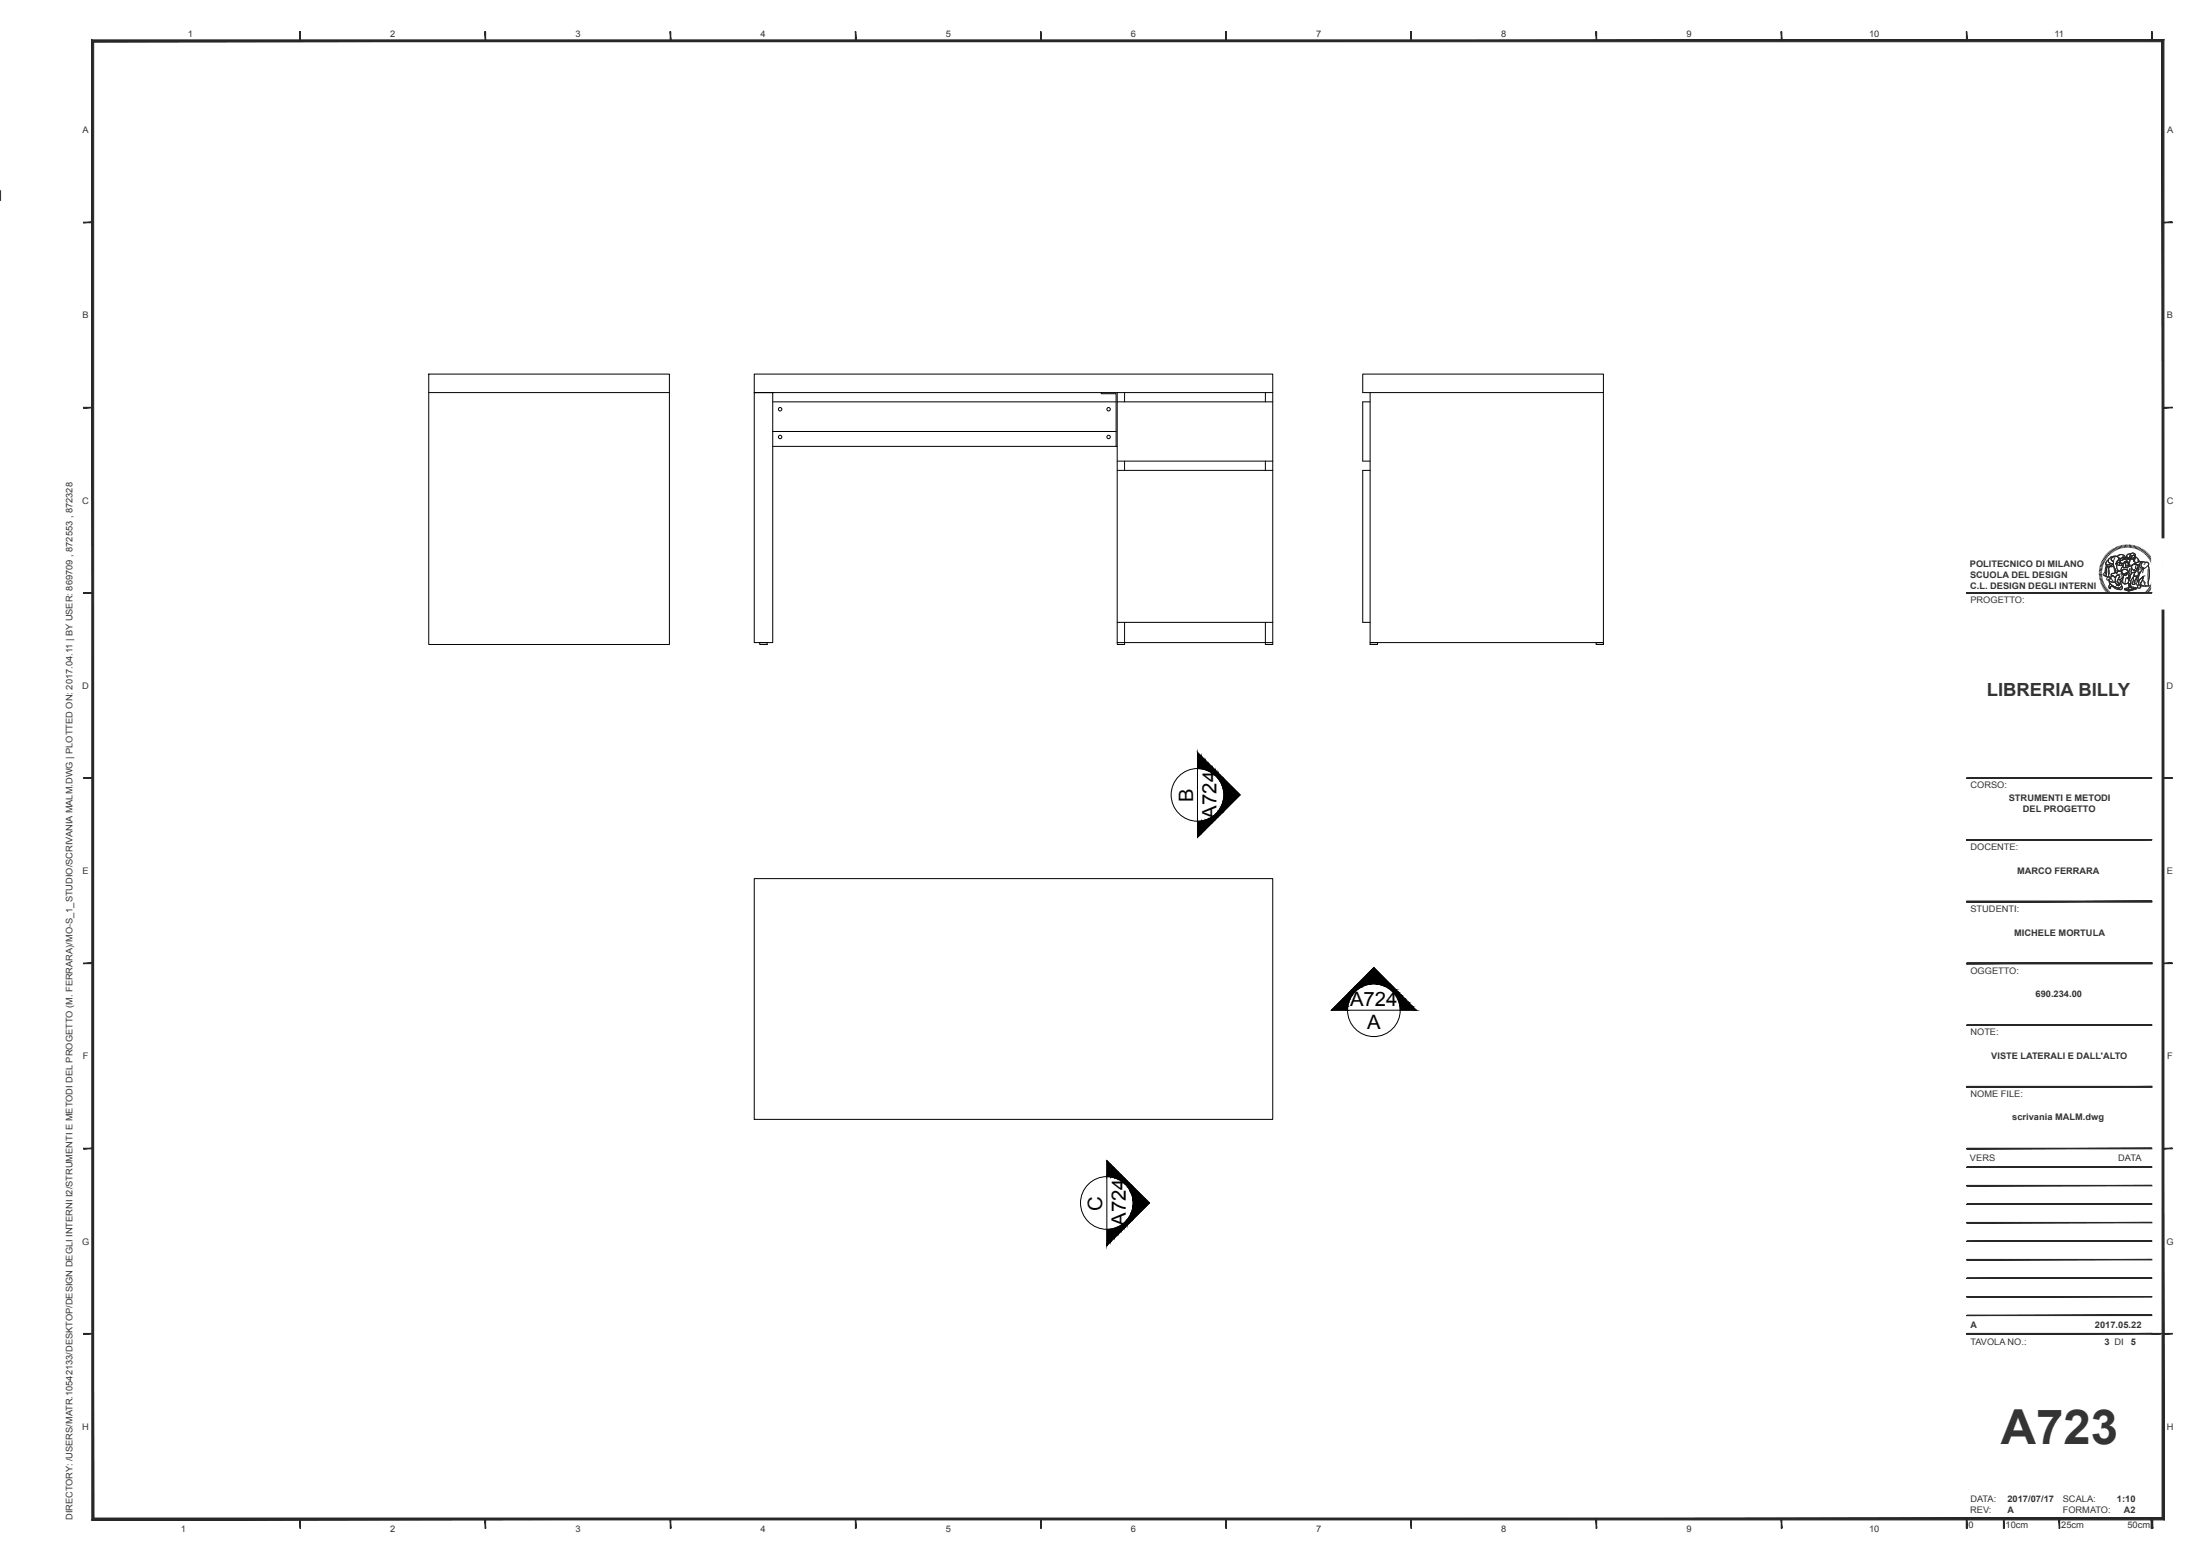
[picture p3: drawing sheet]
<svg xmlns="http://www.w3.org/2000/svg" width="594mm" height="420mm" viewBox="0 0 594 420" stroke-linecap="round" stroke-linejoin="round" font-family="sans-serif">
<g fill="none" stroke="#000" stroke-width=".27">
<path d="M115.8 101h64.9v73h-64.9zM115.8 106h64.9M203.6 101h140v5h-140v67.5h5v-67.5h-5zM208.6 108.5h92.7M208.6 116.5h92.7M297.3 106v.3h4v14.2M301.6 106v68h2v-6M301.6 108.5h42M303.6 106v2.5M341.7 106v2.5M343.6 106v68h-1.9v-6M369.9 106v67.5h63v-72.5h-65v5h65"/>
<path d="M369.9 108.5h-2v16h2M208.6 120.5h93M301.6 124.5h42M301.6 127h42M303.6 124.5v2.5M341.7 124.5v2.5M369.9 127h-2v41h2M205.1 173.5h2v.5h-2zM301.6 168h42M301.6 173.5h42M369.9 173.5h2v.5h-2zM430.9 173.5h2v.5h-2z"/>
<path d="M323.3 203.1l11.5 11.5-11.5 11.4zM203.6 237.2h140v64.9h-140zM370.9 261.2l11.5 11.5h-22.9zM298.9 313.3l11.5 11.4-11.5 11.5z"/>
<circle cx="210.6" cy="110.5" r=".47"/>
<circle cx="210.6" cy="118" r=".47"/>
<circle cx="299.3" cy="118" r=".47"/>
<circle cx="299.3" cy="110.5" r=".47"/>
<circle cx="323.3" cy="214.6" r="7.1"/>
<circle cx="370.9" cy="272.7" r="7.1"/>
<circle cx="298.9" cy="324.7" r="7.1"/>
</g>
<g fill="#000" stroke="#000" stroke-width=".27">
<path d="M323.3 203.1l1.1 4.4-1.1-.1zM323.3 203.1l1.1 1.1v3.3zM324.4 204.2l1 3.6-1-.3zM324.4 204.2l1 1v2.6zM325.4 205.2l1 3-1-.4zM325.4 205.2l1 1v2zM326.4 206.2l.9 2.5-.9-.5zM326.4 206.2l.9 .9v1.6zM327.3 207.1l.9 2.2-.9-.6zM327.3 207.1l.9 .9v1.3zM328.2 208l.7 2.1-.7-.8zM328.2 208l.7 .7v1.4z"/>
<path d="M328.9 208.7l.6 2.3-.6-.9zM328.9 208.7l.6 .6v1.7zM328.9 219l.6 .9-.6 .6zM329.5 218.2v1.7l-.6-.9zM329.5 209.3l.5 2.7-.5-1zM329.5 209.3l.5 .4v2.3zM329.5 218.2l.5 1.2-.5 .5zM330 217.2v2.2l-.5-1.2zM330 209.7l.3 3.3-.3-1zM330 209.7l.3 .3v3zM330 217.2l.3 1.9-.3 .3zM330.3 216.2v2.9l-.3-1.9z"/>
<path d="M330.3 210l.1 4zM330.3 216.2v2.9zM330.4 215.1v3.9zM330.4 210.2l4.4 4.4-4.4 4.4zM323.3 221.7l1.1 3.3-1.1 1zM323.3 221.7l1.1-.1v3.4zM324.4 221.6l1 2.3-1 1.1zM324.4 221.6l1-.2v2.5zM325.4 221.4l1 1.5-1 1zM325.4 221.4l1-.4v1.9zM326.4 221l.9 1-.9 .9zM326.4 221l.9-.5v1.5z"/>
<path d="M327.3 220.5l.9 .7-.9 .8zM327.3 220.5l.9-.7v1.4zM328.2 219.8l.7 .7-.7 .7zM328.9 219v1.5l-.7-.7zM360.5 271.6l3.3 1.1h-4.3zM360.5 271.6h3.4l-.1 1.1zM361.6 270.6l2.3 1h-3.4zM361.6 270.6h2.5l-.2 1zM361.6 270.6l1-1 1.5 1zM362.6 269.6h1.9l-.4 1zM363.5 268.7l1 .9h-1.9zM363.5 268.7h1.6l-.6 .9z"/>
<path d="M364.3 267.8l.8 .9h-1.6zM364.3 267.8h1.4l-.6 .9zM365 267.1l.7 .7h-1.4zM365 267.1h1.5l-.8 .7zM365.6 266.5l.9 .6h-1.5zM365.6 266.5h1.8l-.9 .6zM366.1 266l1.3 .5h-1.8zM366.1 266h2.2l-.9 .5zM366.1 266l.3-.3 1.9 .3zM366.4 265.7h2.9l-1 .3zM366.5 265.6l2.8 .1h-2.9zM366.5 265.6h3.9l-1.1 .1z"/>
<path d="M370.9 261.2l4.4 4.4h-8.8zM371.5 265.6l4 .1zM371.5 265.6h3.8l.2 .1zM372.5 265.7l3.3 .3h-2.3zM372.5 265.7h3l.3 .3zM373.5 266l2.7 .5h-1.7zM373.5 266h2.3l.4 .5zM374.5 266.5l2.3 .6h-1.4zM374.5 266.5h1.7l.6 .6zM375.4 267.1l2.1 .7h-1.3zM375.4 267.1h1.4l.7 .7zM376.2 267.8l2.2 .9h-1.6z"/>
<path d="M376.2 267.8h1.3l.9 .9zM376.8 268.7l2.5 .9h-1.9zM376.8 268.7h1.6l.9 .9zM377.4 269.6l2.9 1h-2.5zM377.4 269.6h1.9l1 1zM377.8 270.6l3.5 1h-3.3zM377.8 270.6h2.5l1 1zM378 271.6l4.4 1.1h-4.3zM378 271.6h3.3l1.1 1.1zM298.9 313.3l1 1-1 3.3zM299.9 314.3v3.4l-1-.1zM299.9 314.3l1 1.1-1 2.3z"/>
<path d="M300.9 315.4v2.5l-1-.2zM300.9 315.4l1 1-1 1.5zM301.9 316.4v1.9l-1-.4zM301.9 316.4l.9 .9-.9 1zM302.8 317.3v1.5l-.9-.5zM302.8 317.3l.9 .8-.9 .7zM302.8 318.8l.9-.7v1.4zM303.7 318.1l.7 .7-.7 .7zM303.7 319.5l.7-.7v1.5zM304.4 318.8l.6 .6-.6 .9zM305 319.4v1.8l-.6-.9zM305 319.4l.5 .5-.5 1.3z"/>
<path d="M305.5 319.9v2.2l-.5-.9zM298.9 331.9l1-.1-1 4.4zM299.9 331.8v3.3l-1 1.1zM299.9 331.8l1-.3-1 3.6zM300.9 331.5v2.6l-1 1zM300.9 331.5l1-.4-1 3zM301.9 331.1v2l-1 1zM301.9 331.1l.9-.5-.9 2.5zM302.8 330.6v1.6l-.9 .9zM302.8 330.6l.9-.6-.9 2.2zM303.7 330v1.4l-.9 .8zM304.4 329.2l-.7 2.2v-1.4z"/>
<path d="M304.4 329.2v1.4l-.7 .8zM305 328.3l-.6 2.3v-1.4zM305 328.3v1.7l-.6 .6zM305.5 327.3l-.5 2.7v-1.7zM305.5 327.3v2.3l-.5 .4zM305.8 326.3l-.3 3.3v-2.3zM305.8 326.3v3l-.3 .3zM305.5 319.9l.3 .3-.3 1.9zM305.8 320.2v2.9l-.3-1zM305.9 325.3l-.1 4zM305.8 320.2v2.9zM305.9 320.3v3.9z"/>
<path d="M305.9 320.3l4.5 4.4-4.5 4.4z"/>
</g>
<g fill="#272727" stroke="#272727" stroke-width=".27">
<path d="M430.9 8.5l.2 2.5v-2.5zM430.9 8.5l.2 2.5h-.2z"/>
<path d="M24.8 410.3l559-.5h-558.5zM24.8 410.3l559-.5 .5 .5z"/>
<path d="M583.8 11.3v398.5l.5 .5zM583.8 11.3l.5-.5v399.5z"/>
<path d="M25.3 11.3h558.5l.5-.5zM24.8 10.8h559.5l-559 .5z"/>
<path d="M24.8 10.8l.5 399v-398.5zM24.8 10.8l.5 399-.5 .5z"/>
<path d="M380.9 8.5l.2 2.5v-2.5zM380.9 8.5l.2 2.5h-.2z"/>
<path d="M480.9 8.5l.2 2.5v-2.5zM480.9 8.5l.2 2.5h-.2z"/>
<path d="M530.9 8.5l.2 2.5v-2.5zM530.9 8.5l.2 2.5h-.2z"/>
<path d="M22.5 110.1h2.5v-.1zM22.5 110h2.5l-2.5 .1z"/>
<path d="M22.5 60.1h2.5v-.1zM22.5 60h2.5l-2.5 .1z"/>
<path d="M22.5 210.1h2.5v-.2zM22.5 209.9h2.5l-2.5 .2z"/>
<path d="M22.5 260.1h2.5v-.2zM22.5 259.9h2.5l-2.5 .2z"/>
<path d="M22.5 310.1h2.5v-.2zM22.5 309.9h2.5l-2.5 .2z"/>
<path d="M22.5 360.1h2.5v-.2zM22.5 359.9h2.5l-2.5 .2z"/>
<path d="M22.5 160.1h2.5v-.2zM22.5 159.9h2.5l-2.5 .2z"/>
<path d="M330.9 8.5l.2 2.5v-2.5zM330.9 8.5l.2 2.5h-.2z"/>
<path d="M280.9 8.5l.2 2.5v-2.5zM280.9 8.5l.2 2.5h-.2z"/>
<path d="M230.9 8.5l.2 2.5v-2.5zM230.9 8.5l.2 2.5h-.2z"/>
<path d="M181 8.5l.1 2.5v-2.5zM181 8.5l.1 2.5h-.1z"/>
<path d="M131 8.5l.1 2.5v-2.5zM131 8.5l.1 2.5h-.1z"/>
<path d="M81 8.5l.1 2.5v-2.5zM81 8.5l.1 2.5h-.1z"/>
<path d="M.1 51.5v2.5zM.1 51.5v2.5z"/>
<path d="M430.9 410l.2 2.5v-2.5zM430.9 410l.2 2.5h-.2z"/>
<path d="M380.9 410l.2 2.5v-2.5zM380.9 410l.2 2.5h-.2z"/>
<path d="M480.9 410l.2 2.5v-2.5zM480.9 410l.2 2.5h-.2z"/>
<path d="M530.9 410l.2 2.5v-2.5zM530.9 410l.2 2.5h-.2z"/>
<path d="M330.9 410l.2 2.5v-2.5zM330.9 410l.2 2.5h-.2z"/>
<path d="M280.9 410l.2 2.5v-2.5zM280.9 410l.2 2.5h-.2z"/>
<path d="M230.9 410l.2 2.5v-2.5zM230.9 410l.2 2.5h-.2z"/>
<path d="M181 410l.1 2.5v-2.5zM181 410l.1 2.5h-.1z"/>
<path d="M131 410l.1 2.5v-2.5zM131 410l.1 2.5h-.1z"/>
<path d="M81 410l.1 2.5v-2.5zM81 410l.1 2.5h-.1z"/>
<path d="M580.9 8.5l.2 2.5v-2.5zM580.9 8.5l.2 2.5h-.2z"/>
<path d="M580.9 410l.2 2.5v-2.5zM580.9 410l.2 2.5h-.2z"/>
<path d="M584 110v.1l2.5-.1zM584 110.1l2.5-.1v.1z"/>
<path d="M584 60v.1l2.5-.1zM584 60.1l2.5-.1v.1z"/>
<path d="M584 209.9v.2l2.5-.2zM584 210.1l2.5-.2v.2z"/>
<path d="M584 259.9v.2l2.5-.2zM584 260.1l2.5-.2v.2z"/>
<path d="M584 309.9v.2l2.5-.2zM584 310.1l2.5-.2v.2z"/>
<path d="M584 359.9v.2l2.5-.2zM584 360.1l2.5-.2v.2z"/>
<path d="M584 159.9v.2l2.5-.2zM584 160.1l2.5-.2v.2z"/>
</g>
<g fill="none" stroke="#272727" stroke-width=".27">
<path d="M566.8 154.4h.7M566.8 154.7h.7M566.8 154l.7 .1M566.9 153.6l.6 .1M566.9 153.3l.7 .1M567 152.9l.7 .2M567.1 152.6l.7 .2M567.2 152.2l.6 .3M567.3 151.9l.7 .3M567.5 151.6l.6 .3M567.5 155l-.7 .1M567.5 155.4h-.7"/>
<path d="M567.5 155.7l-.6 .1M567.6 156l-.7 .1M567.6 151.3l.6 .3M567.7 156.3l-.7 .2M567.7 156.6l-.6 .2M567.8 150.9l.6 .4M567.8 156.9l-.6 .3M567.9 157.2l-.6 .3M568 150.6l.6 .4M568 157.5l-.5 .3M568.2 150.3l.5 .4M568.2 157.8l-.6 .4"/>
<path d="M568.3 158.1l-.5 .4M568.4 150l.5 .5M568.5 158.4l-.6 .4M568.6 149.8l.5 .4M568.7 158.7l-.6 .4M568.9 149.5l.4 .5M568.9 158.9l-.6 .5M569.1 149.2l.5 .5M569.1 159.2l-.5 .4M569.3 159.4l-.5 .5M569.4 149l.4 .5M569.5 159.7l-.4 .5"/>
<path d="M569.6 148.8l.4 .5M569.8 159.9l-.5 .5M569.9 148.6l.4 .5M570.2 148.3l.4 .6M570.5 148.2l.3 .5M570.8 148l.3 .6M571.1 147.8l.3 .6M571.4 147.7l.3 .6M571.8 147.5l.2 .7M572.1 147.4l.2 .7M572.5 147.3l.1 .7M572.8 154.1l.6-.5 .6 .1a.66 .66 0 0 1 .6 .9l-.5 .1a.61 .61 0 0 1-.7 .4 .61 .61 0 0 1-.5-.7z"/>
<path d="M572.8 147.2l.2 .7M573.2 147.2l.1 .6M573.3 155l.2 .2a.69 .69 0 0 0 .9-.6h.3v-.3l-.3-.4-.5-.2h-.6l-.5 .7-.1-.1 .2-1.1 .2-.2 1.3 .2 .5-.4v-.3l.6 .1v.4l.2 .6-.3 .6 .1 .3a.71 .71 0 0 1-.6 .9l-.3 .6h-.3l.5 .2-.1 .4 .3-.3-.3 1.1h-.3a.79 .79 0 0 1-1.2-.1l-.4-.4 .3-.5 .2-1.1M573.5 147.1l.1 .7M573.6 158.9l2-.5 1.2 .3-2.1 .6zM573.8 147.1l.1 .7M574.2 147.1v.7M574.6 147.1v.7M574.7 159.3l2.1-.6v.3l-2.1 .6zM574.8 155.4h.1M575 147.1l-.1 .7M575 157.5l.2-.1 .2 1.1-.3-.6-.3 .7z"/>
<path d="M575.3 149.5a.81 .81 0 0 1 1.1 0 .81 .81 0 0 1 0 1.2l-.1 .5-.2 .3 .3-1.3a.48 .48 0 0 0-.5-.3 .48 .48 0 0 0-.4 .3l-.1 .7-.2 .2-.2-.9zM575.3 147.1l-.1 .7M575.5 152.7a1.39 1.39 0 0 1 2.1 .1l-.4 .8a.58 .58 0 0 1-.9 .5l-.6-.5-.2-.5zM575.6 150l.6-.2 .2 .5-.3 .4a.46 .46 0 0 1-.7 0 .46 .46 0 0 1 .2-.7zM575.6 154.6l.8-.1-.6 1.6a.98 .98 0 0 0-.4 1.2l-.1 .3-.1-.2-.2 .1-.2 .6-.1-.9zM575.6 147.2l-.1 .6M576 147.2l-.1 .7M576.1 155.6l.8-.1-.1 .6a1.27 1.27 0 0 0-.3 1.5h-.7zM576.3 147.3l-.1 .7M576.4 152.1l1-.5h.9l-.7 1-1.3-.4zM576.5 150.3l.7 .5 .5 .8-.3 .1a.66 .66 0 0 1-1 0 .66 .66 0 0 1 0-.9zM576.7 147.4l-.2 .7"/>
<path d="M577 147.5l-.2 .6M577.1 153.6h.3v1.4a.6 .6 0 0 1-.9 .5l-.4 .1 .3-1.1zM577.4 147.6l-.3 .7M577.5 156.6l1.2-1-.2 1-.7 1.2v.3a.41 .41 0 0 1-.1 .7 .41 .41 0 0 1-.6-.4zM577.7 147.8l-.3 .6M578 148l-.3 .6M578.3 148.1l-.3 .6M578.5 151.7l.6 .1a.61 .61 0 0 1 .8 .1 .61 .61 0 0 1 .1 .7 8.8 8.8 0 0 1 0 4.8l.3 .7h-2.5v-.3l.7-1.2 .2-1-1.5 1.4v-.5a6 6 0 0 1 1.3-3l.5-.1a.92 .92 0 0 1-.9-.7 .92 .92 0 0 1 .4-1zM578.6 148.3l-.3 .6M578.9 148.5l-.4 .6M579.2 148.7l-.4 .5M579.2 159.8l.5 .5"/>
<path d="M579.5 148.9l-.4 .5M579.5 159.6l.4 .4M579.7 159.4l.5 .4M579.7 149.2l-.4 .5M579.9 159.1l.5 .4M580 149.4l-.5 .5M580.1 158.8l.6 .4M580.2 149.7l-.5 .5M580.3 158.5l.5 .4M580.5 150l-.6 .4M580.5 158.3l.5 .3M580.6 158l.6 .3"/>
<path d="M580.7 150.3l-.6 .4M580.7 157.7l.7 .3M580.9 150.5l-.6 .4M580.9 157.4l.6 .3M581 157.1l.6 .2M581 150.9l-.5 .3M581.1 156.8l.7 .2M581.2 156.5l.7 .1M581.3 151.2l-.7 .3M581.3 156.2l.6 .1M581.3 155.8l.7 .2M581.4 151.5l-.6 .3"/>
<path d="M581.4 155.5l.7 .1M581.4 155h.7M581.4 154.6h.7M581.4 155.2h.7M581.6 151.8l-.7 .3M581.7 152.2l-.7 .2M581.8 152.5l-.7 .2M581.9 152.8l-.7 .2M581.9 153.2l-.6 .1M582 153.6h-.7M582.1 153.9l-.7 .1M582.1 154.3h-.7"/>
<path d="M570 160.1l-.4 .5M570.3 160.3l-.4 .6M570.5 160.5l-.3 .6M570.8 160.7l-.3 .6M571.1 160.8l-.3 .6M571.4 161l-.3 .6M571.7 161.1l-.3 .7M572 161.3l-.3 .6M572.3 161.4l-.2 .6M572.6 161.5l-.2 .6M572.9 161.6l-.2 .6M573.2 161.6l-.1 .7"/>
<path d="M573.6 161.6l-.1 .7M573.9 161.7l-.1 .7M574.2 161.7v.7M574.5 161.7v.7M574.9 161.7v.7M575.2 161.7v.7M575.5 161.6l.1 .7M575.8 161.6l.2 .6M576.1 161.5l.2 .6M576.4 161.4l.2 .7M576.8 161.3l.2 .7M577.1 161.2l.2 .7"/>
<path d="M577.4 161.1l.3 .6M577.7 160.9l.3 .6M578 160.8l.3 .5M578.2 160.6l.4 .6M578.5 160.4l.4 .6M578.8 160.2l.4 .6M579 160l.4 .5"/>
</g>
<path d="M574.3 155.9l.3 .1 .2-.6 .4-.2-.4 1.4v-.4l-.4-.1zM574.8 155.4h.1" fill="none" stroke="#272727" stroke-width=".27"/>
<g fill="none" stroke="#272727" stroke-width=".27">
<path d="M568.7 152.3l.8 .1a.74 .74 0 0 0 1.1-.1l.1 .6h-.2a1.48 1.48 0 0 1-1.9-.4zM568.7 152.3l.1 .5M568.9 152.8l-.3 .8-.2 1.3-.3 .5 .4 .1M568.9 151.4l.4-.3a.76 .76 0 0 0 .8 1.1l.4 .1a1.93 1.93 0 0 1-1.9-.1l-.1-.3zM569.1 152.9h.5a1.89 1.89 0 0 0-.2 1.8v1l-.4 .1-.5-.3 .3-.9a1.7 1.7 0 0 1 .3-1.7zM569.1 152.9a1.47 1.47 0 0 0-.3 1.6l-.3 1 .7 .2M569.4 156.5a.72 .72 0 0 0 .8 .6l.9-.1M569.4 150.8l.2-.1a1.47 1.47 0 0 1 1.7-.5h.1a1 1 0 0 0-1.3 1l.6 .3-.1 .8-1-.3a.62 .62 0 0 1-.3-.9zM569.5 156.8a1.65 1.65 0 0 0 1.6 .2l.5 .8-.1 .2 .3-.3 .2 .4-.1-.5 .2 .4 .1-.1-.2-.4 .4 .2-.5-.5a.31 .31 0 0 1-.3-.2 .31 .31 0 0 1 .2-.4l.1-.3 .4 .1 .4 1a.84 .84 0 0 1-.2 1.2 .84 .84 0 0 1-1.1-.1l-1.7-1zM569.5 156.8l.1 .6 .5 .5 2.1 1M569.6 152.9h1.1l.4 .7 .1 .9-.7 .3a.4 .4 0 0 0-.4 .2 .4 .4 0 0 0 .1 .5 .48 .48 0 0 1-.6 .3 .48 .48 0 0 1-.3-.7l.1-.6a1.65 1.65 0 0 1 .2-1.6zM569.6 153a1.71 1.71 0 0 0-.2 1.7v1"/>
<path d="M569.7 157.5l.8 .7 1.1 .4a.8 .8 0 0 0 1.2-.5 .66 .66 0 0 1 .1 .9 .66 .66 0 0 1-1 .1l-.5-.1-.9-.7a.39 .39 0 0 0-.6 0 .39 .39 0 0 0-.1 .5l-.2 .1-.2-.4zM569.7 157.5l-.3 1a.28 .28 0 0 0 .2 .4 .28 .28 0 0 0 .3-.2l-.2-.1 .1-.2 .4-.2 .2 .1a2.33 2.33 0 0 0 2.5 .7l.1-.5-.2-.4M569.8 155.9a.5 .5 0 0 0-.7-.1 .5 .5 0 0 0 0 .8 .76 .76 0 0 1 .8-.4 .76 .76 0 0 1 .6 .6M570 155.6l.5-.3a1.27 1.27 0 0 1 .6 1.7 1.65 1.65 0 0 1-1.6-.2l-.2-.3 .7-.3-.1-.3zM570.1 155l1.1-.5 .3 .2a.73 .73 0 0 1 .6-.6 .73 .73 0 0 1 .7 .3 1.09 1.09 0 0 1 .5 1.2 1.09 1.09 0 0 1-1.1 .8l-.3-.1 .2-.3a.3 .3 0 0 0 .3-.3 .3 .3 0 0 0-.3-.3 .6 .6 0 0 0-.7 0 .6 .6 0 0 0-.2 .6l-.7-.7-.3 .2zM570.1 150.7l.7-.4a.77 .77 0 0 1 1.2 .2 .77 .77 0 0 1-.5 1.1l-.2 .5 .2 .6a1.11 1.11 0 0 0 .7 1.4v.1a.53 .53 0 0 0-.7 .5 .35 .35 0 0 1-.3-.2 .35 .35 0 0 1 .1-.4l-.5-1-.2-1.6a.55 .55 0 0 1-.5-.2 .55 .55 0 0 1 0-.6zM570.4 155.2l.8 .8M570.5 155.3v.1a.53 .53 0 0 0-.5 .2 .53 .53 0 0 0 0 .6M570.7 152.9l-1.8-.1a1.02 1.02 0 0 0-.5 1.3l-.6 1 .3 .3M570.8 153.2l.3 1.4M571.1 150.5a2.93 2.93 0 0 0 0 3.2l.2 .4a.3 .3 0 0 0-.1 .4 .3 .3 0 0 0 .4 .1 .42 .42 0 0 1 .6-.5 1.11 1.11 0 0 1-.7-1.4 1.53 1.53 0 0 1 .5-1.7 .95 .95 0 0 0-1.2-.9 1.17 1.17 0 0 0-1.2 .6l-.3 .4a.63 .63 0 0 0 .4 .9l.8 .3a.82 .82 0 0 1-1.1 .1l-.5 .1a.79 .79 0 0 1-.3-.8 .79 .79 0 0 1 .6-.6h.1M571.2 154.5l-.7 .3a.4 .4 0 0 0-.5 .2 .4 .4 0 0 0 .2 .5"/>
<path d="M571.4 150.2a1 1 0 0 0-1.3 1l.5 .3M571.4 155.4a.46 .46 0 0 1 .7-.1 .46 .46 0 0 1 .1 .6l-.4 .7a.53 .53 0 0 0 .4 .8l.2 .3-.4-.2 .2 .4-.1 .1-.2-.4v.5l-.1-.4-.3 .3 .1-.2-.4-.5a2.3 2.3 0 0 1 .2-1.9zM571.4 155.4a.46 .46 0 0 1 .7-.1 .46 .46 0 0 1 .1 .6l-.4 .7a.53 .53 0 0 0 .4 .8l.2 .3-.4-.2 .2 .4-.1 .1-.2-.4v.5l-.1-.3-.3 .2 .1-.3-.4-.4a2.3 2.3 0 0 1 .2-1.9zM571.6 152l.7-.3 .3 .3a.32 .32 0 0 0-.3 .2 .32 .32 0 0 0 .1 .4l-.5-.1zM571.6 151.5l.3-.3 .6-.1-.1 .6-1.1 .5zM571.6 152l.3 .5 .5 .1M571.7 150.3l.1-.3a1.19 1.19 0 0 1 2 .5l-.6-.2a.76 .76 0 0 1-1.2 .3M571.8 150.1l.7-.4 .8 .2a.32 .32 0 0 1 .5 .2 .32 .32 0 0 1-.4 .4l-.2-.2a.75 .75 0 0 1-.8 .4 .75 .75 0 0 1-.6-.6zM572 150.5a.78 .78 0 0 0 1.2-.2 .53 .53 0 0 1 .2 .7 .53 .53 0 0 1-.7 .2h-.8zM572.2 154.1a1.12 1.12 0 0 1 1 .8 1.12 1.12 0 0 1-.3 1.2M572.3 152l.9 .1-.3 .1 .1 .1-.3 .4-.5-.2zM572.3 156.4l.4 1a.79 .79 0 0 1 0 1 .79 .79 0 0 1-.9 .3"/>
<path d="M572.4 151.7l.2 .3M572.5 151.5l-.1 .2-1.1 .5M572.5 155l-.8 .2M572.5 151.1l-.3 .5M572.6 154.7l.8 .4M572.7 152l.5 .1-.3 .1v.4l-.6-.1a.3 .3 0 0 1 0-.5 .3 .3 0 0 1 .4 .1h-.2M572.7 155.1a.71 .71 0 0 1 .2 1 .71 .71 0 0 1-.9 .2M572.8 154.4a.92 .92 0 0 1 1-.7 .92 .92 0 0 1 .8 .9l-.3-.1-1 .5M572.8 157l.8 .6M573 151.1h.1M573.1 150.6l.2 .2M573.1 156.3l.1 1"/>
<path d="M573.1 153a1.2 1.2 0 0 0-.4 1.3M573.2 150.7v.1M573.3 155l1.1-.4a.64 .64 0 0 1-.4 .6 .64 .64 0 0 1-.7-.2zM573.3 155.8l-.3 .9-.4 .5M573.5 150.8l.9-.1a.33 .33 0 0 1-.2 .5 .33 .33 0 0 1-.4-.3zM573.5 150.5l-.2 .6-.4 .2-.4-.2-.6 .1M573.6 158.9l1.1 .4v.2l-1.1-.3zM573.6 158.9a5.7 5.7 0 0 1 3.2-.2l-2.1 .6zM573.7 151.6a.92 .92 0 0 1 1 .3 .92 .92 0 0 1 0 1l-.1-.2a.73 .73 0 0 0 0-.7 .73 .73 0 0 0-.7-.4l-.2 .3 .2 .5a.44 .44 0 0 1 .1 .6 .44 .44 0 0 1-.6 .2 .44 .44 0 0 1-.2-.6zM573.8 151.6a.8 .8 0 0 1 .9 .4 .8 .8 0 0 1 0 .9l-.3 .2h-.5l.1-.5-.3-.7zM573.9 156.1l-.3 1.5 1.1-.2M573.9 150.7a.39 .39 0 0 1 .4-.4 .39 .39 0 0 1 .4 .2l.1 .3-.3 .2"/>
<path d="M573.9 155.2h.1M574 150.4l.2-.1a.47 .47 0 0 1 .5 .2 .47 .47 0 0 1 0 .5h-.2l-.1-.3h-.5zM574 154.8l.2 .1M574.1 155.1h.1M574.1 154.9h.1M574.1 151.9h.1M574.2 151.8l-.2 .1M574.3 150.8h-.8l.3 .1a.33 .33 0 0 0 .4 .3 .33 .33 0 0 0 .2-.5v.2M574.3 153.2l.1 .7M574.4 154.6a.59 .59 0 0 1-.4 .6 .59 .59 0 0 1-.6-.2M574.4 151.7l.3 .2-.2 .2M574.6 151.9a.42 .42 0 0 0-.7-.3 .42 .42 0 0 0 0 .7v.1a.46 .46 0 0 1 0 .7 .46 .46 0 0 1-.7-.1 .46 .46 0 0 1 .1-.6 .8 .8 0 0 1 1-.9l.4 .4a.62 .62 0 0 1 0 1l-.1-.3"/>
<path d="M574.7 152.2h-.2M574.7 152v.5h-.8M574.7 152.9l-.8 .3M574.7 159.3v.2M574.8 150.9a.46 .46 0 0 1 .2 .8l-.2 .4M574.8 156l-.1 .6 .3-.3M574.9 150.5l.1 .4M574.9 152.5l-.1-.5 .2-.4a.44 .44 0 0 0-.2-.7 .56 .56 0 0 0-.6-.6 .69 .69 0 0 1 .3-.7 .69 .69 0 0 1 .7 0l-.2 .6 .2 .9 .2-.6a.4 .4 0 0 0 .3 .4 .4 .4 0 0 0 .4-.1v.6l.2-.1 .3 .6-1.1 .8M575 155.8l-.1 .2-.1-.2M575 153.5l-.1 1.3M575 152.7l.5 .2M575.1 154.6l-.3 .4v.4"/>
<path d="M575.2 155.2l-.4 .2-.1 .6h-.4l.5 .2M575.2 153.5l-.4 .9M575.3 149.5a.79 .79 0 0 1 1 0 .79 .79 0 0 1 .2 1l-.4 1v-.8l.3-.4a.47 .47 0 0 0-.4-.4 .47 .47 0 0 0-.5 .3l-.1 .7-.2 .2-.2-.9zM575.3 149.5a.8 .8 0 0 0-1.1 .8M575.4 150.5a.38 .38 0 0 0 .3 .4 .38 .38 0 0 0 .4-.1M575.6 150.3h.2M575.6 154.7l-.9 2.5 .1 .9 .4-.7 .3 1.4-.4-.9-.4 1.1 .2-.9M575.7 150.7l.1 .1M575.7 153.6l-.3 .6 .1 .4 1.1-.2 .3-.5M575.7 150.3v.1M575.7 150.6l.1 .1M576 150.5h.2"/>
<path d="M576.1 150.5h.1M576.3 151.3l.3 .6M576.3 153.8h.1M576.4 154.5l-.6 1.6a.98 .98 0 0 0-.4 1.2l-.1 .3M576.5 153.7l-.3 .1M576.6 150.3l.6 .5 .2 .5M576.6 154l-.1 .1M576.8 158.7v.3l-2.1 .6-1.1-.4v-.3M576.9 155.5l-.1 .6a1.12 1.12 0 0 0-.3 1.5h-.7l.3-2M577.1 153.3l-.1 .4M577.1 152.4l.3 .1 .2 .3M577.2 151.2l.5 .4"/>
<path d="M577.2 155.5l-1.1 .1M577.2 156.8v.2l.2 .2M577.4 153.6l-.1 .5a3 3 0 0 1-.4 2.2l-.2 .9 .5 .9M577.6 152.6v-.1a1.12 1.12 0 0 1 .9-.9l.6 .1a.62 .62 0 0 1 .9 .2 .62 .62 0 0 1-.1 .8 1.26 1.26 0 0 1-1.1 .8 1.26 1.26 0 0 1-1.2-.7M577.6 152.8l-.6 .8a.69 .69 0 0 1-.6 .5 .69 .69 0 0 1-.6-.4 .8 .8 0 0 1-.1-1 .8 .8 0 0 1 .9-.3l.2 .1-.2 .5v.5a.55 .55 0 0 0 .6-.8l-.1-.3-.6-.2-.4 .1a.72 .72 0 0 0-.6 .8M577.7 154.4v.5M578.1 153.5l-.9 .1M578.1 157.7l.6 .5M578.3 151.6l-1.3 .2-.7 .4M578.5 156.6l.8 .8M578.5 153.5a7 7 0 0 0-1.3 3.5l1.5-1.4 .4-.1M578.6 151.6l-.1 .1a.92 .92 0 0 0-.4 1 .92 .92 0 0 0 .9 .7"/>
<path d="M578.7 155.6l-.2 1-.7 1.2v.3a.41 .41 0 0 1-.1 .7 .41 .41 0 0 1-.6-.4l.5-1.8M578.8 153.6l-.3 1M578.9 157a1.05 1.05 0 0 0 .7 1.2M579.2 152.1l-.3 .3M580 153.7v3.3M580 152.6l.1 .3a8.6 8.6 0 0 1-.1 4.5l.3 .7h-2.5"/>
</g>
<g fill="#fff" stroke="#fff" stroke-width=".27">
<path d="M556 160l30.8 4.3h-30.8z"/>
<path d="M556 160h25l5.8 4.3z"/>
<path d="M581 145.5h5.8l-5.8 14.5z"/>
<path d="M586.8 145.5v18.8l-5.8-4.3z"/>
</g>
<path d="M556 160h25v-14.5h5.8v18.8h-30.8z" fill="none" stroke="#fff" stroke-width=".27"/>
<g fill="#272727" stroke="#272727" stroke-width=".27">
<path d="M581 360.1h2.5v-.2zM581 359.9h2.5l-2.5 .2z"/>
<path d="M531 359.9v.2l50-.2zM531 360.1l50-.2v.2z"/>
<path d="M531 359.9v.2l50-.2zM531 360.1l50-.2v.2z"/>
<path d="M531 355h50zM531 355.1l50-.1z"/>
<path d="M531 350h50zM531 350.1l50-.1z"/>
<path d="M531 344.9h50zM531 345.1l50-.2z"/>
<path d="M531 339.9h50zM531 340.1l50-.2z"/>
<path d="M531 335h50zM531 335.1l50-.1z"/>
<path d="M531 330h50zM531 330.1l50-.1z"/>
<path d="M531 325h50zM531 325.1l50-.1z"/>
<path d="M531 320h50zM531 320.1l50-.1z"/>
<path d="M531 226.8h50v-.2zM531 226.6h50l-50 .2z"/>
<path d="M531 243.5h50v-.2zM531 243.3h50l-50 .2z"/>
<path d="M531 243.3v.2l50-.2zM531 243.5l50-.2v.2z"/>
<path d="M531 259.9v.2l50-.2zM531 260.1l50-.2v.2z"/>
<path d="M531 160.1h50v-.2zM531 159.9h50l-50 .2z"/>
<path d="M531 259.9v.2l50-.2zM531 260.1l50-.2v.2z"/>
<path d="M531 276.6v.2l50-.2zM531 276.8l50-.2v.2z"/>
<path d="M531 259.9v.2l50-.2zM531 260.1l50-.2v.2z"/>
<path d="M531 259.9v.2l50-.2zM531 260.1l50-.2v.2z"/>
<path d="M531 210.1h50v-.2zM531 209.9h50l-50 .2z"/>
<path d="M531 293.3v.2l50-.2zM531 293.5l50-.2v.2z"/>
<path d="M531 293.3v.2l50-.2zM531 293.5l50-.2v.2z"/>
<path d="M531 315h50zM531 315.1l50-.1z"/>
<path d="M531 309.9v.2l50-.2zM531 310.1l50-.2v.2z"/>
<path d="M581 360.1h2.5v-.2zM581 359.9h2.5l-2.5 .2z"/>
<path d="M530.9 410v2.5h.2zM530.9 410h.2v2.5z"/>
<path d="M540.9 410l.2 2.5v-2.5zM540.9 410l.2 2.5h-.2z"/>
<path d="M555.9 410l.2 2.5v-2.5zM555.9 410l.2 2.5h-.2z"/>
<path d="M580.8 410l.5 2.5v-2.5zM580.8 410l.5 2.5h-.5z"/>
</g>
<text font-size="13" fill="#343434" x="540.2" y="389.8">A723</text>
<g font-size="5.3">
<text x="322.1" y="216.4" transform="rotate(-90 322.1 216.4)">B</text>
<text x="328.4" y="221" transform="rotate(-90 328.4 221)">A724</text>
<text x="364.5" y="271.4">A724</text>
<text x="369.1" y="277.8">A</text>
<text x="297.6" y="326.9" transform="rotate(-90 297.6 326.9)">C</text>
<text x="304" y="330.9" transform="rotate(-90 304 330.9)">A724</text>
</g>
<text font-size="4.9" fill="#343434" x="536.4" y="187.8">LIBRERIA BILLY</text>
<g font-size="2.4" fill="#343434">
<text x="50.7" y="9.9">1</text>
<text x="105.3" y="9.9">2</text>
<text x="155.3" y="9.9">3</text>
<text x="205.3" y="9.9">4</text>
<text x="255.3" y="9.9">5</text>
<text x="305.3" y="9.9">6</text>
<text x="355.3" y="9.9">7</text>
<text x="405.3" y="9.9">8</text>
<text x="455.3" y="9.9">9</text>
<text x="504.6" y="9.9">10</text>
<text x="554.7" y="9.9">11</text>
<text x="22.3" y="36">A</text>
<text x="585.1" y="36">A</text>
<text x="22.3" y="85.9">B</text>
<text x="585" y="85.9">B</text>
<text x="22.2" y="135.9">C</text>
<text x="585" y="135.9">C</text>
<text x="531.9" y="153">POLITECNICO DI MILANO</text>
<text x="531.9" y="156">SCUOLA DEL DESIGN</text>
<text x="531.9" y="159">C.L. DESIGN DEGLI INTERNI</text>
<text x="532" y="162.8">PROGETTO:</text>
<text x="22.2" y="185.9">D</text>
<text x="584.9" y="185.9">D</text>
<text x="532" y="212.8">CORSO:</text>
<text x="542.4" y="216.2">STRUMENTI E METODI</text>
<text x="546.2" y="219.3">DEL PROGETTO</text>
<text x="532" y="229.5">DOCENTE:</text>
<text x="22.3" y="235.9">E</text>
<text x="544.6" y="235.9">MARCO FERRARA</text>
<text x="585" y="235.9">E</text>
<text x="532" y="246.1">STUDENTI:</text>
<text x="543.8" y="252.6">MICHELE MORTULA</text>
<text x="532" y="262.8">OGGETTO:</text>
<text x="549.6" y="269">690.234.00</text>
<text x="532" y="279.5">NOTE:</text>
<text x="22.4" y="285.9">F</text>
<text x="537.7" y="285.9">VISTE LATERALI E DALL'ALTO</text>
<text x="585.1" y="285.9">F</text>
<text x="532" y="296.1">NOME FILE:</text>
<text x="543.3" y="302.3">scrivania MALM.dwg</text>
<text x="531.9" y="313.4">VERS</text>
<text x="571.9" y="313.4">DATA</text>
<text x="22.2" y="335.9">G</text>
<text x="585" y="335.9">G</text>
<text x="532" y="358.4">A</text>
<text x="565.6" y="358.4">2017.05.22</text>
<text x="532" y="362.9">TAVOLA NO.:</text>
<text x="568.2" y="362.9">3 DI</text>
<text x="575.3" y="362.9">5</text>
<text x="22.2" y="385.9">H</text>
<text x="585" y="385.9">H</text>
<text x="532" y="405.5">DATA:</text>
<text x="542" y="405.4">2017/07/17</text>
<text x="557" y="405.4">SCALA:</text>
<text x="571.6" y="405.4">1:10</text>
<text x="19.6" y="410.3" transform="rotate(-90 19.6 410.3)">DIRECTORY: /USERS/MATR.10542133/DESKTOP/DESIGN DEGLI INTERNI I2/STRUMENTI E METODI DEL PROGETTO (M. FERRARA)/MO-S_1_STUDIO/SCRIVANIA MALM.DWG | PLOTTED ON: 2017.04.11 | BY USER: 869709 , 872553 , 872328</text>
<text x="48.8" y="413.4">1</text>
<text x="105.3" y="413.4">2</text>
<text x="155.3" y="413.4">3</text>
<text x="205.3" y="413.4">4</text>
<text x="255.3" y="413.4">5</text>
<text x="305.3" y="413.4">6</text>
<text x="355.3" y="413.4">7</text>
<text x="405.3" y="413.4">8</text>
<text x="455.3" y="413.4">9</text>
<text x="504.6" y="413.4">10</text>
<text x="531.5" y="412.5">0</text>
<text x="531.9" y="408.4">REV:</text>
<text x="541.5" y="412.5">10cm</text>
<text x="542" y="408.4">A</text>
<text x="556.5" y="412.5">25cm</text>
<text x="557" y="408.4">FORMATO:</text>
<text x="573.5" y="408.4">A2</text>
<text x="574.4" y="412.5">50cm</text>
</g>
</svg>
